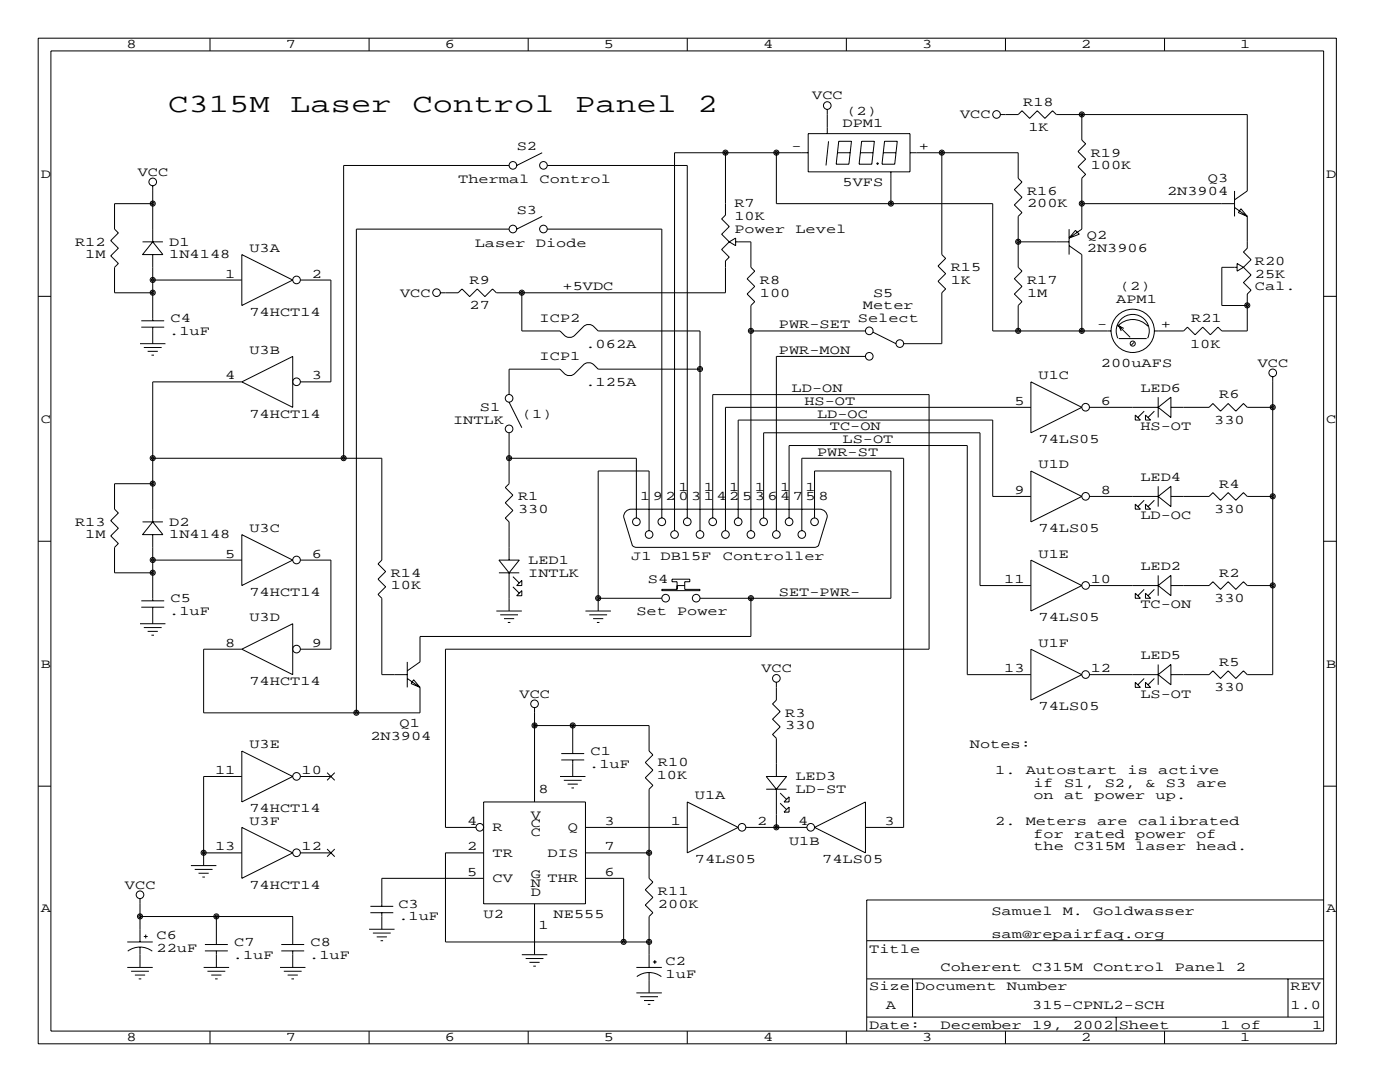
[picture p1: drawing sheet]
<svg xmlns="http://www.w3.org/2000/svg" width="279mm" height="216mm" viewBox="0 0 279 216" stroke-linecap="round" stroke-linejoin="round" font-family="sans-serif">
<g fill="none" stroke="#000" stroke-width=".2">
<path d="M7.6 7.6h259.1v200.7h-259.1zM10.2 10.2h254v195.5h-254zM41.9 7.6v2.6M73.7 7.6v2.6M105.4 7.6v2.6M137.2 7.6v2.6M168.9 7.6v2.6M200.7 7.6v2.6M232.4 7.6v2.6M30.5 37.1v11.2M101.6 33h-33v58.4M108.2 30.5l-5.1 2.5"/>
<path d="M109.2 33h28v70.4M144.8 30.5v12.4l-.8 .8 1.5 1.5-1.5 1.5 1.5 1.6M154.9 30.5v10.1h43.2v25.4h23.6M161.3 30.5h-26.7v75.4M161.3 26.7h20.3v7.6h-20.3zM165.1 21.8v4.9M165.4 28.2l-.6 4.8M167.1 30.5h2.6M167.4 28.2h2.5l-.5 4.6h-2.5zM171.7 30.5h2.5M172 28.2h2.5l-.5 4.6h-2.6zM175 32.5h.3v.3h-.3z"/>
<path d="M176.3 30.5h2.5M176.5 28.2h2.6l-.5 4.6h-2.6zM177.8 34.3v6.3M181.6 30.5h21.6v5.1l.8 .7-1.6 1.5 1.6 1.6-1.6 1.5 1.6 1.5-.8 .8v10.1l.8 .8-1.6 1.5 1.6 1.5-1.6 1.6 1.6 1.5-.8 .8v5M188 30.5v20.3l.7 .8-1.5 1.5 1.5 1.5-1.5 1.5 1.5 1.6-.7 .7v10.2h-7.7M199.6 22.9h3.6l.8-.8 1.5 1.5 1.5-1.5 1.5 1.5 1.6-1.5 .7 .8h38.1v15.2l-2.5 1.8M215.9 22.9v5l.8 .8-1.6 1.5 1.6 1.5-1.6 1.6 1.6 1.5-.8 .8v10.1l-2.5 1.8M246.4 38.1v5.1M7.6 59.1h2.6M28.4 48.3h4.1M30.5 40.6h-7.6v5.1l.7 .8-1.5 1.5 1.5 1.5-1.5 1.6 1.5 1.5-.7 .7v5.1h7.6M30.5 50.8v13.2"/>
<path d="M30.5 48.3l2 2.5h-4.1zM30.5 55.9h17.8M48.3 50.8l10.1 5.1-10.1 5.1zM59.9 55.9h6.1v20.3h-6.1M101.6 45.7h-30.5v96.5M104.1 58.4v7.6h7.7l1 1.1 .5 .2h.7l.6-.2 2-2.1 .5-.2h.8l.5 .2 1 1h20.3v39.9M108.2 43.2l-5.1 2.5M109.2 45.7h22.9v57.7M145.5 48.3l-1.5 1.5 1.5 1.5-.7 .8v6.3h-45.7l-.8-.7-1.5 1.5-1.6-1.5-1.5 1.5-1.5-1.5-.8 .7h-3.5M145.5 48.3l1.3-.8v1.5zM146.8 48.3h3.1v5l.7 .8-1.5 1.5 1.5 1.5-1.5 1.6 1.5 1.5-.7 .8v44.9M203.2 48.3h10.2"/>
<path d="M213.4 45.7v5.1M213.4 49l2.5 1.8v15.2M214.6 46l.8 .7-2 .8zM215.9 40.6h30.5M246.4 41.4l2.5 1.8M246.9 53.3h-3.1v7.7h5.1M246.9 52.6l1.3 .7-1.3 .8zM247.6 41.7l1.3 1.5-1.8-.8zM248.2 53.3l1.5 1.6-1.5 1.5 1.5 1.5-.8 .8v7.3h-5.1l-.7-.7-1.5 1.5-1.6-1.5-1.5 1.5-1.5-1.5-.8 .7h-5.8M248.9 43.2v6.3l-.7 .8 1.5 1.5-1.5 1.5M264.2 59.1h2.5M27.9 68.6h5.1"/>
<path d="M28.2 65.3h4.6M28.2 64h4.6M28.7 69.3h3.6M29.5 70.1h2M30.2 70.9h.5M30.5 65.3v3.3M48.3 76.2h-17.8v27.9M48.3 76.2l10.1-5.1v10.2zM139.7 73.7h-20.3l-1-1.1-.5-.2h-.8l-.5 .2-2 2.1-.6 .2h-.7l-.5-.2-1-1h-10.2v5M149.9 66h22.8M172.7 71.1h-17.8v34.8M174.2 66.3l4.6 2.3"/>
<path d="M205.7 76.2l10.2 5.1-10.2 5.1zM215.9 66h.1M223 65.1a4.1 4.1 0 0 1 6.1 0M223.1 67.5a3.3 3.3 0 0 1 3-4.8 3.3 3.3 0 0 1 2.9 4.8M223.3 65l2.3 2.3M223.3 65l1 .5M223.3 65l.5 1M223.3 67.6h5.6M226.3 68.3l-.5 .5M231.1 79.2v4.1M254 75.2v59.4h-5.1l-.7-.7-1.6 1.5-1.5-1.5-1.5 1.5-1.5-1.5-.8 .7h-7.6M30.5 96.5h-7.6v5.1l.7 .8-1.5 1.5 1.5 1.5-1.5 1.5 1.5 1.6-.7 .7v5.1h7.6"/>
<path d="M30.5 91.4h45.7v20.4l-.8 .7 1.6 1.5-1.6 1.6 1.6 1.5-1.6 1.5 .8 .8v15.2h5.1M101.6 86.4v10.1l-.8 .8 1.6 1.5-1.6 1.5 1.6 1.6-1.6 1.5 .8 .7v7.7M101.6 91.4h25.4v12M101.6 80.3l2.5 5M205.7 81.3h-60.9v24.6M205.7 99.1h-7.6v-15.3h-50.8v19.6M205.7 94l10.2 5.1-10.2 5zM217.4 99.1h13.7M217.4 81.3h13.7M226.6 82.8l1 1h-1zM228.3 99.8l-1.2 1.3M228.3 82l-1.2 1.3"/>
<path d="M228.6 82.8l1 1h-1zM230.4 99.8l-1.3 1.3M230.4 82l-1.3 1.3M231.1 99.1l2.6-2.1v4.1zM231.1 81.3l2.6-2.1v4.1zM231.1 97v4.1M233.7 99.1h7.6l.8-.8 1.5 1.5 1.5-1.5 1.5 1.5 1.6-1.5 .7 .8h5.1M233.7 81.3h7.6l.8-.8 1.5 1.5 1.5-1.5 1.5 1.5 1.6-1.5 .7 .8h5.1M7.6 108h2.6M28.2 119.9h4.6M28.4 104.1h4.1M30.5 106.7v13.2"/>
<path d="M30.5 104.1l2 2.6h-4.1zM30.5 111.8h17.8M48.3 106.7l10.1 5.1-10.1 5zM59.9 111.8h6.1v17.7h-6.1M99.6 111.8h4l-2 2.5zM99.6 114.3h4M101.6 114.3v7.6M102.4 115.1l1.2 1.2M102.4 117.1l1.2 1.3M104.1 115.8v1h-1zM104.1 117.9v1h-1zM119.4 119.4h12.7"/>
<path d="M126.2 109l-1.7-5.9a1.52 1.52 0 0 1 1.5-1.5h37.6a1.52 1.52 0 0 1 1.5 1.5l-1.8 5.9M126.3 108.9l.7 .3h35.6l.7-.3M129.5 105.9v-11.9h-10.1v27.9M132.1 117.6h3v-1.5h-1v-.5h3.6v.5h-1v1.5h3v.3h-7.6zM135.1 116.8h1.6M142.2 103.4v-24.7h43.2v50.8h-96.5v35.6h6.1M149.9 119.4v7.6h-66.1v5.1l-2.5 1.8M152.4 103.4v-17h43.2v30.4h10.1M157.5 103.4v-14.5h35.5v45.7h12.7M160 105.9v-14.5h20.3v73.7h-7.6M162.6 103.4v-9.4h15.2v25.4h-38.1M205.7 111.8l10.2 5-10.2 5.1z"/>
<path d="M217.4 116.8h13.7M226.6 100.6l1 1h-1zM226.6 118.4l1 1h-1zM228.3 117.6l-1.2 1.3M228.6 100.6l1 1h-1zM228.6 118.4l1 1h-1zM230.4 117.6l-1.3 1.3M231.1 116.8l2.6-2v4.1zM231.1 114.8v4.1M233.7 116.8h7.6l.8-.7 1.5 1.5 1.5-1.5 1.5 1.5 1.6-1.5 .7 .7h5.1M264.2 108h2.5M27.9 124.5h5.1"/>
<path d="M28.2 121.2h4.6M28.7 125.2h3.6M29.5 126h2M30.2 126.7h.5M30.5 121.2v3.3M48.3 129.5l10.1-5v10.1zM48.3 129.5h-7.7v12.7h43.2v-5M81.3 132.1v5.1M81.3 135.4l2.5 1.8M82.5 135.6l1.3 1.6-1.8-.8zM99.1 121.9h5M99.8 122.7h3.6"/>
<path d="M100.6 123.4h2M101.3 124.2h.6M116.8 121.9h5.1M117.6 122.7h3.6M118.4 123.4h2M119.1 124.2h.5M154.9 136.1v3.6l-.7 .8 1.5 1.5-1.5 1.5 1.5 1.5-1.5 1.6 .7 .7v7.6M205.7 129.5l10.2 5.1-10.2 5.1zM217.4 134.6h13.7M226.6 136.1l1 1.1h-1zM228.3 135.4l-1.2 1.3M228.6 136.1l1 1.1h-1z"/>
<path d="M230.4 135.4l-1.3 1.3M231.1 134.6l2.6-2v4.1zM231.1 132.6v4.1M7.6 156.9h2.6M48.3 149.9l10.1 5-10.1 5.1zM48.3 154.9h-7.7v17.8M59.9 154.9h6.1M65.3 154.2l1.5 1.5M66.8 154.2l-1.5 1.5M106.7 144.8h22.8v5.1l.8 .7-1.5 1.5 1.5 1.6-1.5 1.5 1.5 1.5-.8 .8v17.8l.8 .7-1.5 1.5 1.5 1.6-1.5 1.5 1.5 1.5-.8 .8v10.1M106.7 141.2v18.8M111.8 154.9h5"/>
<path d="M112 151.6h4.6M112 150.4h4.6M112.5 155.7h3.6M113.3 156.5h2M114 157.2h.6M114.3 144.8v5.6M114.3 151.6v3.3M152.9 154.9h4.1l-2.1 2.6zM152.9 157.5h4.1M154.9 157.5v7.6M155.7 158.2l1.3 1.3M157.5 159v1h-1z"/>
<path d="M264.2 156.9h2.5M27.9 179.3v8.7M38.1 172.7h5.1M38.9 173.5h3.5M39.6 174.2h2.1M40.4 175h.5M40.6 170.2h7.7M48.3 165.1l10.1 5.1-10.1 5.1zM59.9 170.2h6.1M65.3 169.4l1.5 1.5M66.8 169.4l-1.5 1.5M96.5 160h20.3v20.3h-20.3z"/>
<path d="M96.5 170.2h-7.6v17.8h40.6M96.5 175.3h-20.3v5.5M116.8 165.1h20.4M116.8 170.2h12.7M116.8 175.3h7.7v12.7M137.2 160l10.1 5.1-10.1 5.1zM148.8 165.1h12.2M155.7 160.3l1.3 1.2M156.5 162.1l1-1.1v1.1zM162.6 165.1l10.1-5.1v10.2zM264.2 179.6h-91.2v26.1M25.4 193h5.1"/>
<path d="M25.4 188h5.1M25.5 189.8a4.1 4.1 0 0 1 4.9 0M26.2 193.8h3.5M26.9 194.6h2.1M27.7 195.3h.5M27.9 182.9h30.5v5.6M27.9 189v4M28.7 186.9h.8M29.1 186.5v.7M40.6 193h5.1M40.9 189.7h4.6M40.9 188.5h4.6"/>
<path d="M41.4 193.8h3.6M42.2 194.6h2M42.9 195.3h.5M43.2 182.9v5.6M43.2 189.7v3.3M55.9 193h5.1M56.1 189.7h4.6M56.1 188.5h4.6M56.6 193.8h3.6M57.4 194.6h2M58.2 195.3h.5M58.4 189.7v3.3"/>
<path d="M73.7 185.4h5M73.9 182.1h4.6M73.9 180.8h4.6M74.4 186.2h3.6M75.2 186.9h2M75.9 187.7h.6M76.2 182.1v3.3M104.1 190.5h5.1M104.9 191.3h3.6M105.7 192h2M106.4 192.8h.5M106.7 180.3v10.2"/>
<path d="M127 193h5.1M127 198.1h5.1M127.1 194.9a4.1 4.1 0 0 1 4.9 0M127.8 198.9h3.5M128.5 199.6h2.1M129.5 194.1v4M130.3 191.9h.8M130.7 191.6v.7M173 195.3h91.2M173 187.7h91.2M182.1 195.3v7.6M257 195.3v7.6"/>
<path d="M41.9 205.7v2.6M73.7 205.7v2.6M105.4 205.7v2.6M129.3 200.4h.5M137.2 205.7v2.6M168.9 205.7v2.6M173 202.9h91.2M200.7 205.7v2.6M222.8 202.9v2.8M232.4 205.7v2.6"/>
<circle cx="30.5" cy="36.3" r=".76"/>
<circle cx="102.4" cy="33" r=".76"/>
<circle cx="108.5" cy="33" r=".76"/>
<circle cx="144.8" cy="30.5" r=".51"/>
<circle cx="144.8" cy="30.5" r=".25"/>
<circle cx="154.9" cy="30.5" r=".51"/>
<circle cx="154.9" cy="30.5" r=".25"/>
<circle cx="165.1" cy="21.1" r=".76"/>
<circle cx="188" cy="30.5" r=".51"/>
<circle cx="188" cy="30.5" r=".25"/>
<circle cx="198.9" cy="22.8" r=".76"/>
<circle cx="215.9" cy="22.8" r=".51"/>
<circle cx="215.9" cy="22.8" r=".25"/>
<circle cx="30.5" cy="40.6" r=".51"/>
<circle cx="30.5" cy="55.9" r=".51"/>
<circle cx="30.5" cy="58.4" r=".51"/>
<circle cx="30.5" cy="40.6" r=".25"/>
<circle cx="30.5" cy="55.9" r=".25"/>
<circle cx="30.5" cy="58.4" r=".25"/>
<circle cx="59.2" cy="55.9" r=".76"/>
<circle cx="87.1" cy="58.4" r=".76"/>
<circle cx="102.4" cy="45.7" r=".76"/>
<circle cx="104.1" cy="58.4" r=".51"/>
<circle cx="104.1" cy="58.4" r=".25"/>
<circle cx="108.5" cy="45.7" r=".76"/>
<circle cx="177.8" cy="40.6" r=".51"/>
<circle cx="177.8" cy="40.6" r=".25"/>
<circle cx="203.2" cy="48.2" r=".51"/>
<circle cx="203.2" cy="48.2" r=".25"/>
<circle cx="215.9" cy="40.6" r=".51"/>
<circle cx="215.9" cy="40.6" r=".25"/>
<circle cx="59.2" cy="76.2" r=".76"/>
<circle cx="101.6" cy="79.5" r=".76"/>
<circle cx="139.7" cy="73.6" r=".51"/>
<circle cx="139.7" cy="73.6" r=".25"/>
<circle cx="149.9" cy="66" r=".51"/>
<circle cx="149.9" cy="66" r=".25"/>
<circle cx="173.5" cy="66" r=".76"/>
<circle cx="173.5" cy="71.1" r=".76"/>
<circle cx="179.6" cy="68.6" r=".76"/>
<circle cx="203.2" cy="66" r=".51"/>
<circle cx="203.2" cy="66" r=".25"/>
<circle cx="215.9" cy="66" r=".51"/>
<circle cx="215.9" cy="66" r=".25"/>
<circle cx="226.1" cy="66" r="4.3"/>
<circle cx="226.1" cy="68.6" r=".51"/>
<circle cx="248.9" cy="60.9" r=".51"/>
<circle cx="248.9" cy="60.9" r=".25"/>
<circle cx="254" cy="74.4" r=".76"/>
<circle cx="30.5" cy="96.5" r=".51"/>
<circle cx="30.5" cy="91.4" r=".51"/>
<circle cx="30.5" cy="96.5" r=".25"/>
<circle cx="30.5" cy="91.4" r=".25"/>
<circle cx="68.6" cy="91.4" r=".51"/>
<circle cx="68.6" cy="91.4" r=".25"/>
<circle cx="101.6" cy="91.4" r=".51"/>
<circle cx="101.6" cy="85.6" r=".76"/>
<circle cx="101.6" cy="91.4" r=".25"/>
<circle cx="216.7" cy="99" r=".76"/>
<circle cx="216.7" cy="81.3" r=".76"/>
<circle cx="254" cy="99" r=".51"/>
<circle cx="254" cy="81.3" r=".51"/>
<circle cx="254" cy="81.3" r=".25"/>
<circle cx="254" cy="99" r=".25"/>
<circle cx="30.5" cy="111.7" r=".51"/>
<circle cx="30.5" cy="114.3" r=".51"/>
<circle cx="30.5" cy="114.3" r=".25"/>
<circle cx="30.5" cy="111.7" r=".25"/>
<circle cx="59.2" cy="111.7" r=".76"/>
<circle cx="119.4" cy="119.4" r=".51"/>
<circle cx="119.4" cy="119.4" r=".25"/>
<circle cx="127" cy="104.1" r=".76"/>
<circle cx="129.5" cy="106.7" r=".76"/>
<circle cx="132.1" cy="104.1" r=".76"/>
<circle cx="132.8" cy="119.4" r=".76"/>
<circle cx="134.6" cy="106.7" r=".76"/>
<circle cx="137.2" cy="104.1" r=".76"/>
<circle cx="138.9" cy="119.4" r=".76"/>
<circle cx="139.7" cy="106.7" r=".76"/>
<circle cx="142.2" cy="104.1" r=".76"/>
<circle cx="144.8" cy="106.7" r=".76"/>
<circle cx="147.3" cy="104.1" r=".76"/>
<circle cx="149.9" cy="119.4" r=".51"/>
<circle cx="149.9" cy="106.7" r=".76"/>
<circle cx="149.9" cy="119.4" r=".25"/>
<circle cx="152.4" cy="104.1" r=".76"/>
<circle cx="154.9" cy="106.7" r=".76"/>
<circle cx="157.5" cy="104.1" r=".76"/>
<circle cx="160" cy="106.7" r=".76"/>
<circle cx="162.6" cy="104.1" r=".76"/>
<circle cx="216.7" cy="116.8" r=".76"/>
<circle cx="254" cy="116.8" r=".51"/>
<circle cx="254" cy="116.8" r=".25"/>
<circle cx="59.2" cy="129.5" r=".76"/>
<circle cx="154.9" cy="135.4" r=".76"/>
<circle cx="216.7" cy="134.6" r=".76"/>
<circle cx="59.2" cy="154.9" r=".76"/>
<circle cx="71.1" cy="142.2" r=".51"/>
<circle cx="71.1" cy="142.2" r=".25"/>
<circle cx="106.7" cy="144.8" r=".51"/>
<circle cx="106.7" cy="140.4" r=".76"/>
<circle cx="106.7" cy="144.8" r=".25"/>
<circle cx="114.3" cy="144.8" r=".51"/>
<circle cx="114.3" cy="144.8" r=".25"/>
<circle cx="27.9" cy="178.5" r=".76"/>
<circle cx="40.6" cy="170.2" r=".51"/>
<circle cx="40.6" cy="170.2" r=".25"/>
<circle cx="59.2" cy="170.2" r=".76"/>
<circle cx="95.8" cy="165.1" r=".76"/>
<circle cx="129.5" cy="170.2" r=".51"/>
<circle cx="129.5" cy="170.2" r=".25"/>
<circle cx="148.1" cy="165.1" r=".76"/>
<circle cx="154.9" cy="165.1" r=".51"/>
<circle cx="154.9" cy="165.1" r=".25"/>
<circle cx="161.8" cy="165.1" r=".76"/>
<circle cx="27.9" cy="182.9" r=".51"/>
<circle cx="27.9" cy="182.9" r=".25"/>
<circle cx="43.2" cy="182.9" r=".51"/>
<circle cx="43.2" cy="182.9" r=".25"/>
<circle cx="124.5" cy="187.9" r=".51"/>
<circle cx="124.5" cy="187.9" r=".25"/>
<circle cx="129.5" cy="187.9" r=".51"/>
<circle cx="129.5" cy="187.9" r=".25"/>
</g>
<g font-size="5.3">
<text x="33.5" y="22.4">C315M</text>
<text x="57.9" y="22.4">Laser</text>
<text x="82.3" y="22.4">Control</text>
<text x="114.8" y="22.4">Panel</text>
<text x="139.2" y="22.4">2</text>
</g>
<g font-size="2.6">
<text x="25.3" y="9.7">8</text>
<text x="57" y="9.7">7</text>
<text x="88.8" y="9.7">6</text>
<text x="120.5" y="9.7">5</text>
<text x="152.3" y="9.7">4</text>
<text x="184" y="9.7">3</text>
<text x="215.8" y="9.7">2</text>
<text x="247.5" y="9.7">1</text>
<text x="162.1" y="19.8">VCC</text>
<text x="168.9" y="22.9">(2)</text>
<text x="191.6" y="23.6">VCC</text>
<text x="204.2" y="21.1">R18</text>
<text x="103.1" y="30">S2</text>
<text x="158" y="30">-</text>
<text x="168.1" y="25.4">DPM1</text>
<text x="183.4" y="30">+</text>
<text x="205.2" y="26.2">1K</text>
<text x="8.1" y="35.5">D</text>
<text x="27.5" y="35.1">VCC</text>
<text x="217.7" y="31.2">R19</text>
<text x="217.7" y="33.8">100K</text>
<text x="264.7" y="35.5">D</text>
<text x="91.4" y="36.6">Thermal</text>
<text x="107.7" y="36.6">Control</text>
<text x="146.6" y="41.4">R7</text>
<text x="168.1" y="37.1">5VFS</text>
<text x="205" y="38.9">R16</text>
<text x="205" y="41.4">200K</text>
<text x="232.9" y="38.9">2N3904</text>
<text x="241" y="36.3">Q3</text>
<text x="103.1" y="42.7">S3</text>
<text x="146.6" y="43.9">10K</text>
<text x="146.6" y="46.5">Power</text>
<text x="158.7" y="46.5">Level</text>
<text x="216.9" y="47.8">Q2</text>
<text x="15" y="49">R12</text>
<text x="17" y="51.6">1M</text>
<text x="33.8" y="49">D1</text>
<text x="33.8" y="51.6">1N4148</text>
<text x="49.8" y="50.3">U3A</text>
<text x="94.7" y="49.3">Laser</text>
<text x="106.9" y="49.3">Diode</text>
<text x="216.9" y="50.3">2N3906</text>
<text x="250.4" y="52.8">R20</text>
<text x="45" y="55.4">1</text>
<text x="62.2" y="55.4">2</text>
<text x="79.8" y="59.2">VCC</text>
<text x="93.7" y="56.6">R9</text>
<text x="112.3" y="57.9">+5VDC</text>
<text x="151.6" y="56.6">R8</text>
<text x="151.6" y="59.2">100</text>
<text x="174.2" y="59.2">S5</text>
<text x="189.7" y="54.1">R15</text>
<text x="189.7" y="56.6">1K</text>
<text x="205" y="56.6">R17</text>
<text x="205" y="59.2">1M</text>
<text x="223.5" y="57.9">(2)</text>
<text x="250.4" y="55.4">25K</text>
<text x="250.4" y="57.9">Cal.</text>
<text x="34" y="64.3">C4</text>
<text x="49.8" y="63">74HCT14</text>
<text x="93.7" y="61.7">27</text>
<text x="107.7" y="64.3">ICP2</text>
<text x="155.4" y="65.5">PWR-SET</text>
<text x="171.2" y="64.3">Select</text>
<text x="172.2" y="61.7">Meter</text>
<text x="218.9" y="65.5">-</text>
<text x="222.8" y="60.5">APM1</text>
<text x="231.6" y="65.5">+</text>
<text x="237.7" y="64.3">R21</text>
<text x="33.8" y="66.8">.1uF</text>
<text x="49.8" y="70.6">U3B</text>
<text x="107.7" y="71.9">ICP1</text>
<text x="116.8" y="69.3">.062A</text>
<text x="155.4" y="70.6">PWR-MON</text>
<text x="237.5" y="69.3">10K</text>
<text x="45" y="75.7">4</text>
<text x="62.2" y="75.7">3</text>
<text x="116.8" y="77">.125A</text>
<text x="207.3" y="75.7">U1C</text>
<text x="219.7" y="73.2">200uAFS</text>
<text x="251" y="73.2">VCC</text>
<text x="49.8" y="83.3">74HCT14</text>
<text x="95.8" y="82">S1</text>
<text x="104.1" y="83.3">(1)</text>
<text x="158" y="78.2">LD-ON</text>
<text x="160.5" y="80.8">HS-OT</text>
<text x="163.1" y="83.3">LD-OC</text>
<text x="202.4" y="80.8">5</text>
<text x="219.7" y="80.8">6</text>
<text x="227.6" y="78.2">LED6</text>
<text x="243.3" y="79.5">R6</text>
<text x="8.1" y="84.3">C</text>
<text x="90.4" y="84.6">INTLK</text>
<text x="165.6" y="85.9">TC-ON</text>
<text x="168.1" y="88.4">LS-OT</text>
<text x="207.3" y="88.4">74LS05</text>
<text x="227.6" y="85.9">HS-OT</text>
<text x="242.3" y="84.6">330</text>
<text x="264.7" y="84.3">C</text>
<text x="163.1" y="90.9">PWR-ST</text>
<text x="207.3" y="93.5">U1D</text>
<text x="103.4" y="99.8">R1</text>
<text x="127.8" y="99.8">1</text>
<text x="130.3" y="99.8">9</text>
<text x="132.8" y="99.8">2</text>
<text x="135.4" y="98">1</text>
<text x="135.4" y="99.8">0</text>
<text x="137.9" y="99.8">3</text>
<text x="140.5" y="98">1</text>
<text x="140.5" y="99.8">1</text>
<text x="143" y="99.8">4</text>
<text x="145.5" y="98">1</text>
<text x="145.5" y="99.8">2</text>
<text x="148.1" y="99.8">5</text>
<text x="150.6" y="98">1</text>
<text x="150.6" y="99.8">3</text>
<text x="153.2" y="99.8">6</text>
<text x="155.7" y="98">1</text>
<text x="155.7" y="99.8">4</text>
<text x="158.2" y="99.8">7</text>
<text x="160.8" y="98">1</text>
<text x="160.8" y="99.8">5</text>
<text x="163.3" y="99.8">8</text>
<text x="202.4" y="98.6">9</text>
<text x="219.7" y="98.6">8</text>
<text x="227.6" y="96">LED4</text>
<text x="243.3" y="97.3">R4</text>
<text x="15" y="104.9">R13</text>
<text x="17" y="107.4">1M</text>
<text x="33.8" y="104.9">D2</text>
<text x="33.8" y="107.4">1N4148</text>
<text x="49.8" y="106.2">U3C</text>
<text x="103.4" y="102.4">330</text>
<text x="207.3" y="106.2">74LS05</text>
<text x="227.6" y="103.6">LD-OC</text>
<text x="242.3" y="102.4">330</text>
<text x="45" y="111.3">5</text>
<text x="62.2" y="111.3">6</text>
<text x="105.4" y="112.5">LED1</text>
<text x="126" y="111.8">J1 DB15F</text>
<text x="144.3" y="111.8">Controller</text>
<text x="207.3" y="111.3">U1E</text>
<text x="227.6" y="113.8">LED2</text>
<text x="49.8" y="118.9">74HCT14</text>
<text x="78" y="115.1">R14</text>
<text x="78" y="117.6">10K</text>
<text x="105.4" y="115.1">INTLK</text>
<text x="129.3" y="116.3">S4</text>
<text x="155.4" y="118.9">SET-PWR-</text>
<text x="200.4" y="116.3">11</text>
<text x="217.7" y="116.3">10</text>
<text x="243.3" y="115.1">R2</text>
<text x="33.8" y="122.7">.1uF</text>
<text x="34" y="120.1">C5</text>
<text x="49.8" y="124">U3D</text>
<text x="127" y="122.7">Set</text>
<text x="135.1" y="122.7">Power</text>
<text x="207.3" y="124">74LS05</text>
<text x="227.6" y="121.4">TC-ON</text>
<text x="242.3" y="120.1">330</text>
<text x="45" y="129">8</text>
<text x="62.2" y="129">9</text>
<text x="207.3" y="129">U1F</text>
<text x="227.6" y="131.6">LED5</text>
<text x="8.1" y="133.2">B</text>
<text x="49.8" y="136.7">74HCT14</text>
<text x="151.9" y="134.1">VCC</text>
<text x="200.4" y="134.1">13</text>
<text x="217.7" y="134.1">12</text>
<text x="242.3" y="137.9">330</text>
<text x="243.3" y="132.8">R5</text>
<text x="264.7" y="133.2">B</text>
<text x="103.7" y="139.2">VCC</text>
<text x="156.7" y="143">R3</text>
<text x="207.3" y="141.7">74LS05</text>
<text x="227.6" y="139.2">LS-OT</text>
<text x="49.8" y="149.4">U3E</text>
<text x="73.9" y="147.6">2N3904</text>
<text x="79.8" y="145">Q1</text>
<text x="156.7" y="145.5">330</text>
<text x="193.5" y="149.4">Notes:</text>
<text x="42.9" y="154.4">11</text>
<text x="60.2" y="154.4">10</text>
<text x="117.6" y="153.2">.1uF</text>
<text x="117.9" y="150.6">C1</text>
<text x="131.1" y="155.4">10K</text>
<text x="131.3" y="152.9">R10</text>
<text x="158.7" y="155.7">LED3</text>
<text x="198.6" y="154.4">1.</text>
<text x="204.7" y="154.4">Autostart</text>
<text x="225" y="154.4">is</text>
<text x="231.1" y="154.4">active</text>
<text x="107.4" y="158.2">8</text>
<text x="138.7" y="159.5">U1A</text>
<text x="158.7" y="158.2">LD-ST</text>
<text x="206.2" y="157">if</text>
<text x="206.2" y="159.5">on</text>
<text x="212.3" y="157">S1,</text>
<text x="212.3" y="159.5">at</text>
<text x="218.4" y="159.5">power</text>
<text x="220.5" y="157">S2,</text>
<text x="228.6" y="157">&amp;</text>
<text x="230.6" y="159.5">up.</text>
<text x="232.7" y="157">S3</text>
<text x="238.8" y="157">are</text>
<text x="49.8" y="162.1">74HCT14</text>
<text x="49.8" y="164.6">U3F</text>
<text x="93.2" y="164.6">4</text>
<text x="98.3" y="165.9">R</text>
<text x="105.9" y="163.3">V</text>
<text x="105.9" y="165.1">C</text>
<text x="105.9" y="166.9">C</text>
<text x="113.3" y="165.9">Q</text>
<text x="120.6" y="164.6">3</text>
<text x="133.9" y="164.6">1</text>
<text x="151.1" y="164.6">2</text>
<text x="159.3" y="164.6">4</text>
<text x="176.5" y="164.6">3</text>
<text x="198.6" y="164.6">2.</text>
<text x="204.7" y="164.6">Meters</text>
<text x="206.2" y="167.1">for</text>
<text x="214.4" y="167.1">rated</text>
<text x="218.9" y="164.6">are</text>
<text x="226.6" y="167.1">power</text>
<text x="227.1" y="164.6">calibrated</text>
<text x="238.8" y="167.1">of</text>
<text x="42.9" y="169.7">13</text>
<text x="60.2" y="169.7">12</text>
<text x="93.2" y="169.7">2</text>
<text x="98.3" y="170.9">TR</text>
<text x="109.3" y="170.9">DIS</text>
<text x="120.6" y="169.7">7</text>
<text x="138.7" y="172.2">74LS05</text>
<text x="157.5" y="168.7">U1B</text>
<text x="164.1" y="172.2">74LS05</text>
<text x="206.2" y="169.7">the</text>
<text x="214.4" y="169.7">C315M</text>
<text x="226.6" y="169.7">laser</text>
<text x="238.8" y="169.7">head.</text>
<text x="24.9" y="177.3">VCC</text>
<text x="49.8" y="177.3">74HCT14</text>
<text x="93.2" y="174.8">5</text>
<text x="98.3" y="176">CV</text>
<text x="105.9" y="175.3">G</text>
<text x="105.9" y="177">N</text>
<text x="105.9" y="178.8">D</text>
<text x="109.3" y="176">THR</text>
<text x="120.6" y="174.8">6</text>
<text x="131.3" y="178.6">R11</text>
<text x="8.1" y="182.1">A</text>
<text x="79.5" y="181.1">C3</text>
<text x="79.5" y="183.6">.1uF</text>
<text x="96.5" y="183.1">U2</text>
<text x="107.4" y="185.4">1</text>
<text x="110.5" y="183.1">NE555</text>
<text x="131.3" y="181.1">200K</text>
<text x="197.9" y="182.6">Samuel</text>
<text x="212.1" y="182.6">M.</text>
<text x="218.2" y="182.6">Goldwasser</text>
<text x="264.7" y="182.1">A</text>
<text x="31.2" y="187.5">C6</text>
<text x="31.2" y="190">22uF</text>
<text x="46.5" y="191.3">.1uF</text>
<text x="46.7" y="188.7">C7</text>
<text x="61.7" y="191.3">.1uF</text>
<text x="62" y="188.7">C8</text>
<text x="173.5" y="190.2">Title</text>
<text x="197.9" y="187.2">sam@repairfaq.org</text>
<text x="132.8" y="192.5">C2</text>
<text x="132.8" y="195.1">1uF</text>
<text x="173.5" y="197.6">Size Document</text>
<text x="187.7" y="193.8">Coherent</text>
<text x="200.9" y="197.6">Number</text>
<text x="206" y="193.8">C315M</text>
<text x="218.2" y="193.8">Control</text>
<text x="234.4" y="193.8">Panel</text>
<text x="246.6" y="193.8">2</text>
<text x="257.6" y="197.6">REV</text>
<text x="176.8" y="201.4">A</text>
<text x="206" y="201.4">315-CPNL2-SCH</text>
<text x="257.6" y="201.4">1.0</text>
<text x="25.3" y="207.8">8</text>
<text x="57" y="207.8">7</text>
<text x="88.8" y="207.8">6</text>
<text x="120.5" y="207.8">5</text>
<text x="152.3" y="207.8">4</text>
<text x="173.5" y="205.2">Date:</text>
<text x="184" y="207.8">3</text>
<text x="187.7" y="205.2">December</text>
<text x="206" y="205.2">19,</text>
<text x="214.1" y="205.2">2002 Sheet</text>
<text x="215.8" y="207.8">2</text>
<text x="243.6" y="205.2">1</text>
<text x="247.5" y="207.8">1</text>
<text x="247.7" y="205.2">of</text>
<text x="261.9" y="205.2">1</text>
</g>
</svg>
